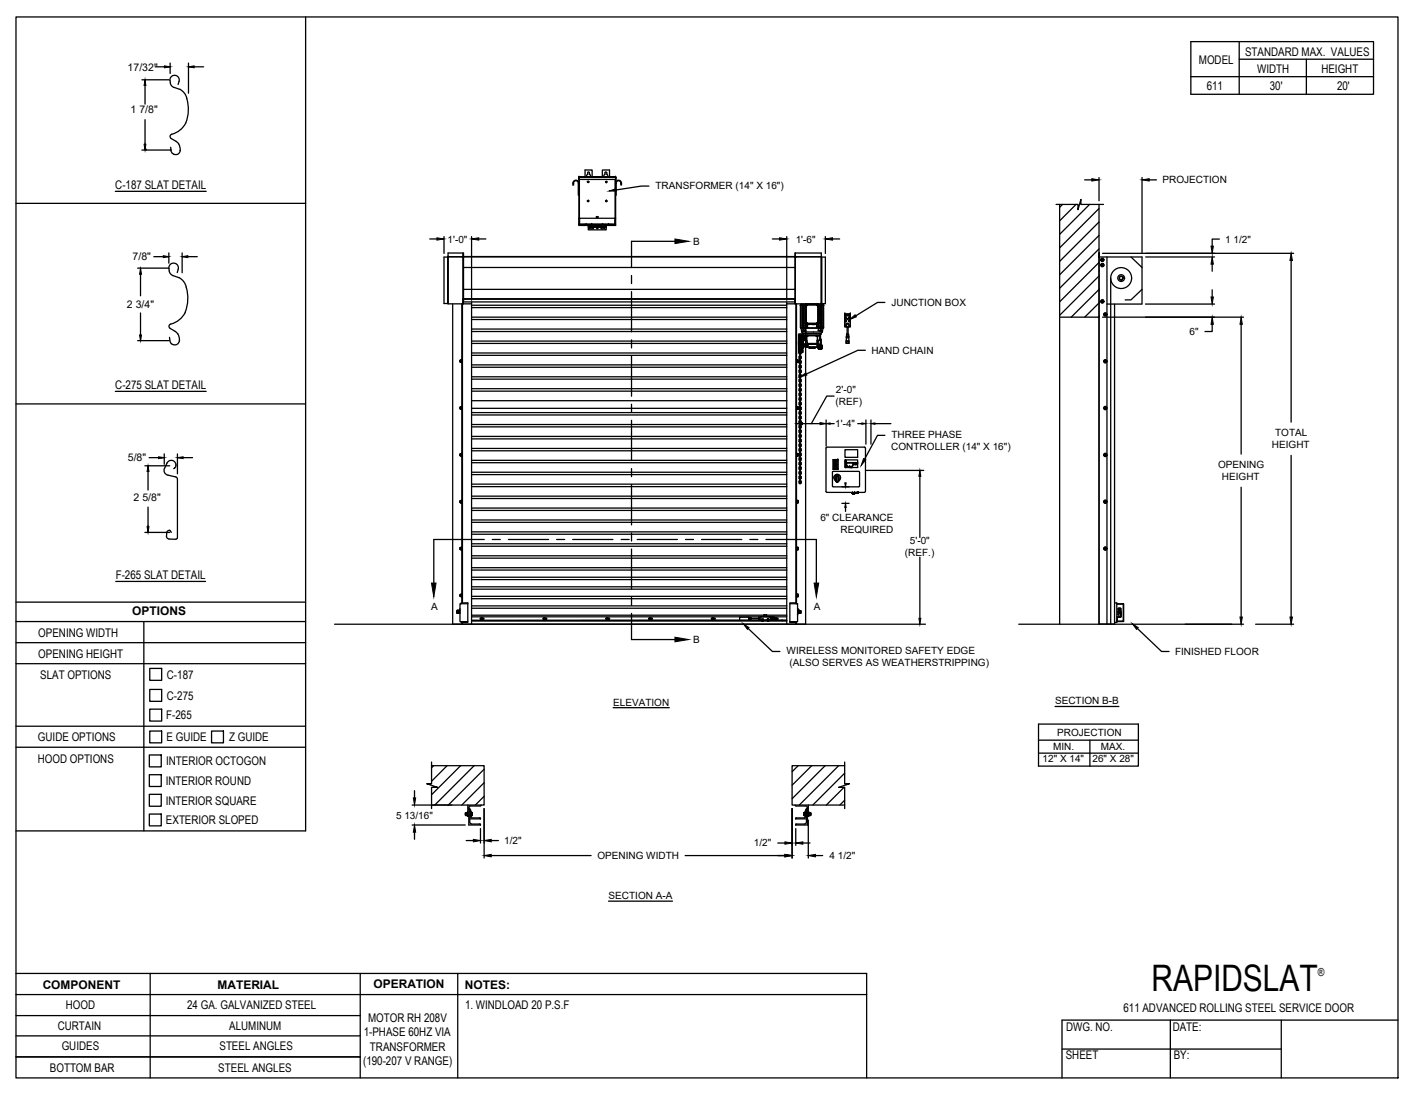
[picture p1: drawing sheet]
<svg xmlns="http://www.w3.org/2000/svg" width="279mm" height="216mm" viewBox="0 0 279 216" stroke-linecap="round" stroke-linejoin="round" font-family="sans-serif">
<!-- layer: MOTOR RH -->
<g fill="none" stroke="#000" stroke-width=".25">
<path d="M113.1 36.2v.3h.1v-.3M113.1 36.2h.1M113.1 36.1a.58 .58 0 0 1 .5-.5 .58 .58 0 0 1 .6 .5M113.2 36.1a.48 .48 0 0 1 .4-.4 .48 .48 0 0 1 .5 .4M114.2 35v.4zM114.2 36.2h-.1v2.3h.1M114.2 35h.1M114.2 35.4v9.1h7.3v-9.1M114.3 34.9l-.1 .1M114.3 35.4v9.1M115.4 34.9v-1.4h1.4v1.4M115.9 35.9h.3l-.2 .1z"/>
<path d="M115.9 39.6l.2-.1 .1 .2-.2 .1zM116 34.1l.1-.2 .2 .2M116 34.1l-.3 .8M116 35.9v-.1l.1 .1M116.3 34.1l.2 .8M118.9 34.9v-1.4h1.4v1.4M119.4 34.1l.1-.2 .2 .2M119.4 34.1l-.3 .8M119.5 39.6l.2-.1 .1 .2-.2 .1zM119.5 35.9l.2-.1 .1 .1-.2 .1zM119.7 34.1l.2 .8M121.4 35.4l-.1 8.8"/>
<path d="M121.4 34.9l.1 .1M121.4 34.9h-7.1l-.1 .1h7.3v.4h-7.3v-.4M121.5 35h.1M121.5 36.1a.58 .58 0 0 1 .5-.5 .58 .58 0 0 1 .6 .5M121.5 36.2h.1v2.3h-.1M121.5 35v.4zM121.6 36.1a.48 .48 0 0 1 .4-.4 .48 .48 0 0 1 .5 .4M122.5 36.2v.3h.1v-.3M122.5 36.2h.1M213.3 39.4h.1M88.3 50.7v9.2M88.4 59.9v.1"/>
<path d="M88.4 59.9l4.6 .1M88.4 50.7h.1M88.4 59.9v-10h2.9v10.1M88.4 50.7h-.8v9.2h.8M88.4 50.7h2.7M89.3 60v63.2M91.1 60v59M91.2 50.7h.1M91.2 60v59M91.3 59.1v.7M91.3 58.9h65.6M91.4 59.4h.1"/>
<path d="M91.4 59.2h.1M91.4 59.6h.1M91.4 58.9v1.1M91.5 49.9v.8h-.4M91.5 50.7h-3.1M91.5 50.7h65.4v8.9h-65.4zM91.5 59.1h65.4M91.5 50.6h65.4M91.5 52.8h65.4M91.5 57.1h65.4M93 59.6v63.6M114.2 43.1h7.3"/>
<path d="M114.2 44.3h.1M114.3 43.2h.1M114.4 44.4h.1M114.8 44.4h6.1M115.4 44.3v.1M115.7 44.3h.1M116.1 44.8h3.5h-3.5M116.1 44.5v.9h3.5v-.9M116.2 44.3v.1M116.4 44.9l-.1 .2h.7M116.4 44.9h.6M116.8 44.3h.1"/>
<path d="M117 44.9l.1 .1-.1 .1M117.1 44.3v.1M117.7 42.7l-.1 .1 .2 .1h.2l-.1-.2M117.8 42.8h.1M118.6 44.3v.1M118.7 44.9l-.1 .2h.7l.1-.1-.2-.1M118.7 44.9h.6M118.9 44.3h.1M119.5 44.3v.1M120.1 44.3h.1M120.3 44.3v.1M121 44.3v.2"/>
<path d="M121.3 44.4h.1M121.3 44.4h-6.9h6.9M121.3 44.2l.2 .1M121.3 44.2h-7l.1 .1M121.3 44.3l-7-.1v-1.1v1.4M121.4 44.3h.1M121.4 44.3v.2M121.4 44.3h-.1M121.4 43.2h.1M121.4 43.1v1.4M155.2 60h1.7M155.2 59.6v63.6"/>
<path d="M156.8 59.7h.1M156.9 49.9v.8h.3M156.9 50.7h5.2M156.9 59.2h.1M156.9 59.3h.1M156.9 59.5h.1M156.9 59.8h.1M156.9 50.7v9.3h5.2M156.9 50.7v-.8h5.2l-.1 10.1M156.9 59.1l-.1 .9M157 50.7h.1M157 60v59"/>
<path d="M157.2 60v59.1M157.2 50.7h4.9M158.1 60v.2M158.4 60v.2h.2M158.6 60v.2h.3M159 60v63.2M159 60h.1M159.1 60l-.2 .2M159.1 60h2.3M159.1 60h.1M160.2 60h.1M160.8 60h.1"/>
<path d="M161.4 60l.2 .2-.1 3.6M161.5 60h.1M161.9 60v.2M162.1 60h.1M162.1 60v.2h-.6M162.1 59.9h.1M162.1 50.7h.8v9.2h-.8zM162.1 50.7v9.2M162.3 59.9l.1 .3M208.4 40.3h4.3v1.1l.6-2v.9h4.4M209.1 40.3v82.9M209.7 40.3l-.6 .6"/>
<path d="M212.3 40.3l-3.2 3.3M215 40.3l-5.9 5.9M216.8 50.7l.1 .1M216.8 50h.1M216.9 40.3v82.9M216.9 53.5h.1M216.9 50.8h.1M216.9 41.1l-7.8 7.8M216.9 43.8l-7.8 7.8M216.9 46.5l-7.8 7.7M216.9 49.1l-7.8 7.8M216.9 51.8l-7.8 7.8"/>
<path d="M216.9 54.5l-7.8 7.7M216.9 57.1l-5.5 5.5M216.9 59.8l-2.9 2.8M216.9 50h.1M216.9 50.7h.1M216.9 50v.7v-.7M217.4 59.3l.3 .1-.1 .3-.3-.1zM217.4 51.1l.3 .1-.1 .3-.3-.1zM217.4 52.1l.3 .1-.1 .3-.3-.1zM217.5 52.1l.2 .1zM217.5 52.5l.2-.1zM217.5 52.1l-.2 .1v.2l.2 .1"/>
<path d="M217.5 51.1l.2 .1zM217.5 51.5l.2-.1zM217.5 51.1l-.2 .1v.2l.2 .1M217.5 59.3l.2 .1zM217.5 59.7l.2-.1zM217.5 59.3l-.2 .1v.2l.2 .1M217.6 59.3h.1M217.6 51.1h.1M217.6 52.1h.1M217.7 52.2h.1M217.7 52.2v.2v-.1M217.7 52.4h.1"/>
<path d="M217.7 51.2h.1M217.7 51.2v.2v-.1M217.7 51.4h.1M217.7 59.4h.1M217.7 59.4v.2v-.1M217.7 59.6h.1M218.4 50.7v72.4M219.2 54.9v68.3M221.2 55.2l.2-.1v.2l-.2 .1zM221.6 54.8a.35 .35 0 0 0-.7-.1 .35 .35 0 0 0 .3 .5M221.6 54.9l-.2 .3a.37 .37 0 0 0 .1-.6 .37 .37 0 0 0-.6 .1 .37 .37 0 0 0 .3 .5M221.6 54.8h.1"/>
<path d="M221.6 54.8v.1M221.6 54.9h.1M223.2 50.7l2.1 2.1M225.3 57.1l-2.1 2.1h-1.2M90.8 71.4h.1M90.8 71.1v.3M90.9 71v.5M91 71.4l-.1 .1M91 71.1h-.1v.3M91 71l.1 .1M91.1 71.4h.1M91.1 71.1v.3l-.2 .1"/>
<path d="M91.1 71.1l-.2-.1v.1M91.1 71.5h-.1M91.1 71v.6M93 62.6h62.2M93 79.1h62.2M93 76.7h62.2M93 77.2h62.2M93 74.4h62.2M93 74.8h62.2M93 72h62.2M93 72.5h62.2M93 69.7h62.2"/>
<path d="M93 70.1h62.2M93 67.3h62.2M93 67.8h62.2M93 64.9h62.2M93 65.4h62.2M93 63.1h62.2M93 60.2h62.2M93 60.7h62.2M157.2 71h.1M157.2 71.5h.1M157.2 69.7h.1M157.2 71v.5"/>
<path d="M157.2 71.4h.2v.1h-.2zM157.2 71.1v.3M157.4 71h.1M157.5 71.1l-.1 .3M157.5 71.1h-.3h.2M157.5 71.4h.1M157.5 71.1h.1M157.5 71l-.1 .5M157.5 71.1v.3M157.6 67.5v2M157.6 67.3v.3M157.6 68v-.2v.4"/>
<path d="M157.6 66v3.5M157.6 69.5h.1M157.6 66l.1 3.4M157.6 66v1.8M157.7 69.4l-.1 .1M157.7 66.1l.1 .4M157.7 69.4h.1M157.7 66.1h.1M157.7 69.5l.1 .4M157.7 71.3l.1 .5M157.7 78.6l.1 .5M157.7 67.9l.1 .2"/>
<path d="M157.7 67l.1 .2M157.7 72.5l.1 .2M157.7 73.4l.1 .2M157.7 79.8l.2 .2 .2-.2M157.8 69.3h.1M157.8 71.3v.4M157.8 78.6v.4M157.8 69.6h.2M157.8 67.9v.1M157.8 67l.1 .6v-.6M157.8 72.5v.1M157.8 73.4v.1"/>
<path d="M157.8 79.8l.1 .7v-.7M157.8 69.1h.1M157.8 69.1v.2M157.8 70.3v.4M157.8 69.4l.1 1v-.6M157.8 68.5v.4M157.8 67.5v.4M157.8 66.6v.4M157.8 71.2v.1M157.8 72.1v.4M157.8 73.1v.3M157.8 74.9v.4"/>
<path d="M157.8 75.8v.4M157.8 76.7v.4M157.8 77.6v.4M157.8 78.5v.1M157.8 79.4v.4M157.8 68.4l-.1 .2 .1 .5M157.8 70.2l-.1 .2 .1 .5M157.8 69.3l-.1 .2M157.8 67.4l-.1 .5M157.8 66.5l-.1 .5M157.8 71.1l-.1 .2M157.8 72l-.1 .5"/>
<path d="M157.8 72.9l-.1 .5M157.8 73.9l-.1 .2 .1 .4M157.8 74.8l-.1 .2 .1 .4M157.8 75.7l-.1 .2 .1 .4M157.8 76.6l-.1 .2 .1 .5M157.8 77.5l-.1 .2 .1 .5M157.8 78.4l-.1 .2M157.8 79.3l-.1 .5M157.8 66.5h.1M157.8 66.4l.1 .3v-.3M157.8 71.6l.1 .6v-.6M157.8 74l.1-.6v.6"/>
<path d="M157.8 78.9l.1 .6v-.6M157.8 69.8h.1M157.8 67h.1M157.8 66.4h.1M157.8 71.6h.1M157.8 78.9h.1M157.8 79.8h.1M157.8 68.8l.1 .7zM157.8 70.6l.1 .7zM157.8 72.5l.1 .7zM157.8 74.3l.1 .7zM157.8 75.2l.1 .7z"/>
<path d="M157.8 76.1l.1 .7zM157.8 77l.1 .7zM157.8 78l.1 .6zM157.9 68.8h.1M157.9 66.7v.3M157.9 67.6v.3M157.9 60.3h.1M157.9 60.3h.2M157.9 69h.1M157.9 68.5h-.1l.1-.6v.9M157.9 74h-.1v.4M157.9 70.2l.2 .2"/>
<path d="M157.9 69.3l.2 .2M157.9 68.4l.2 .1M157.9 67.4l.2 .2M157.9 71.1l.2 .2M157.9 72l.2 .2M157.9 72.9l.2 .2M157.9 73.9l.2 .2M157.9 74.8l.2 .2M157.9 75.7l.2 .2M157.9 76.6l.2 .2M157.9 77.5l.2 .2M157.9 78.4l.2 .2"/>
<path d="M157.9 79.3l.2 .2M157.9 70.3v.4M157.9 69.4v.4M157.9 68.5v.4M157.9 67.5l.1 .4M157.9 66.6l.1 .4M157.9 71.2l.1 .1M157.9 72.1l.1 .4M157.9 73.1l.1 .3M157.9 74v.4M157.9 74.9v.4M157.9 75.8v.4"/>
<path d="M157.9 76.7v.4M157.9 77.6v.4M157.9 78.5l.1 .1M157.9 79.4l.1 .4M157.9 69v.1M157.9 69.1h.1M157.9 69.1l.1 .2M158 71.3l-.1 .4M158 78.6l-.1 .4M158 67.9l-.1 .1M158 67h-.1M158 72.5l-.1 .1"/>
<path d="M158 73.4l-.1 .1M158 79.8l-.1 .1M158 69.3h.1M158.1 64.8l.1 .7M158.1 60.2h.3M158.1 69.4h.1M158.1 60.2v4.6M158.1 70.7l-.2 .2M158.1 69.7l-.2 .2M158.1 68.8l-.2 .2M158.1 67.9l-.2 .2M158.1 67l-.2 .2"/>
<path d="M158.1 71.6l-.2 .2M158.1 72.5l-.2 .2M158.1 73.4l-.2 .2M158.1 74.3l-.2 .2M158.1 75.2l-.2 .2M158.1 76.1l-.2 .2M158.1 77.1l-.2 .2M158.1 78l-.2 .2M158.1 78.9l-.2 .2M158.1 60.3h-.2h.2M158.1 66.1l-.2 .4 .2 .2M158.1 66.1h.1"/>
<path d="M158.1 69.6h.2M158.1 66.7v.3M158.1 67.6v.3M158.1 68.1h.1M158.1 68.3h.1M158.1 68.6v.2M158.1 69.2h.1M158.1 69.5v.2M158.1 70.4v.3M158.1 71.3v.3M158.1 72.2v.3M158.1 73.2v.2"/>
<path d="M158.1 74.1v.2M158.1 75v.2M158.1 75.9v.3M158.1 76.8v.3M158.1 77.7v.3M158.1 78.6v.3M158.1 79.5v.3M158.1 60.3h.1M158.1 66.1v3.3M158.2 67.8h.1M158.2 66.2v1.6M158.2 67.8v1.5"/>
<path d="M158.2 68h.1M158.2 66.1v3.2M158.2 67.6h.1M158.2 65.5h4.1M158.2 66.1v.2M158.2 66.2v.1M158.2 69.4h.1M158.2 66.1l.1 .2M158.2 69.3h.1M158.2 66.2h.1M158.2 65.5l.3 .3M158.2 69.3l-.1 .1"/>
<path d="M158.2 66.3l-.1-.2v3.3M158.2 66.3h.1M158.2 66.3v3M158.2 66.2v3M158.2 67.2v-.1v.2M158.2 68.5v.3v-.2M158.2 66.9v-.3v.3M158.2 66.6h.1M158.2 68.9h.1M158.2 68.1h.1M158.2 67.9v.1M158.2 68.6v.3"/>
<path d="M158.2 69.2h.1M158.2 66.3l.1 1.1M158.2 69.2v.2M158.2 69.2l.1 .2h-.1M158.3 66.3h.1v2.9h-.1zM158.3 68.1l-.1 1.1M158.3 67.8h.1M158.3 67.8l-.1 1.4M158.3 66.3v1.5M158.3 65.9l.1 .4M158.3 65.9l-.7 .1M158.3 65.9l.1 .3"/>
<path d="M158.3 60.3v4.4M158.4 64.8h.5h-.3v.5h-.2zM158.4 64.8h.1M158.4 69.2l-.1 .4M158.4 69.3l-.1 .3M158.4 66.7h.1M158.4 68.7h.1M158.5 68.4h.1M158.5 67.1v1.3M158.5 67.1h.1M158.5 67v1.5M158.5 65.8h3.5"/>
<path d="M158.5 65.8v.1h3.5v-.1M158.5 68.5h.7M158.5 66.7v.4M158.5 68.4v.3M158.5 65.3v.1l.2-.1M158.5 65.3h.1M158.5 68.3h.1M158.5 67.2h.1M158.5 65.3h.2M158.5 67.1l.1 .9M158.5 67.1l.7 .1M158.5 68.2v.3"/>
<path d="M158.5 60.2v4.6h-.4M158.5 60.3h-.6v4.4h.6M158.5 68.2l.8 .1M158.5 68.2h.1M158.6 68v.2M158.6 68h.7M158.6 68.1h.1M158.6 65.9v1M158.6 68.2h.1M158.6 65.3v.1M158.6 68.1v.1M158.6 66.3h.5"/>
<path d="M158.6 60.3v4.4M158.6 68v.1M158.6 68l.1 .3M158.7 68.2h.1M158.7 68.1v.1M158.7 68v.1M158.7 68.2v.1M158.7 68.3h.6M158.7 68v.2M158.7 67.9l.6 .1M158.7 64.7h3.1M158.7 60.2v.1"/>
<path d="M158.7 66.2v.9h-.2M158.7 65.3h.1M158.8 65.3h.1M158.9 63.8l.2 .2v.7h.1v-.7M158.9 60.3h.1M158.9 60.3h-.3v4.4l.3-.1M158.9 60.2h.1M158.9 60.3v4.4l.2-.1M158.9 63.8h.1M158.9 64.8l.1 .5h-.5M158.9 60.2v3.6M159 63.6l.1 .1z"/>
<path d="M159 60.1h2.5v3.8h-2.5zM159 60.4v3.2M159.1 60.3l-.1 3.3 .3 .2M159.1 66.3h.1M159.1 60.3l-.1 .1h.1M159.1 63.7l.2 .2-.1-.1M159.1 63.9l2.3 .1M159.1 60.3v.1M159.1 66.2v.1M159.1 64.6h.1M159.1 66.3h.3M159.2 66.3h.1"/>
<path d="M159.2 66.3v.9h-.5M159.2 66.3v.9M159.2 67.2l.1 .6M159.2 60.2l-.1 .1M159.2 60.1l.1 .1zM159.2 68.5h.1M159.2 68.5h2M159.3 68h.1M159.3 64.6h.1M159.3 68l.1 .2-.1 .1M159.3 68.5h.1M159.3 67.8v.1"/>
<path d="M159.3 67.9h.1M159.3 68.3l-.1 .2M159.3 60.2h1.9l.2 .2v3.2l-.2 .2h-1.9l-.2-.2v-3.2zM159.3 67.8h.1M159.3 68.3h.1M159.3 63.9h1.9M159.3 60.1h1.9M159.3 66.3h.1M159.3 67.9v-.1h1.9v.1h-1.9M159.3 67.9l.2 .3-.3 .3M159.3 67.9v.1M159.3 64v.7h1.8v-.7"/>
<path d="M159.4 66.3h-.1M159.4 64h.6M159.4 66.3h1.6M159.4 66.2v.1M159.6 68.5l.1 .1M159.7 68.7v-.2h1.1v.2M159.7 68.7h1.1M159.7 68.7h.1M160.1 64h.8M160.1 64h.1M160.8 68.7h.1M160.8 68.5v.1"/>
<path d="M160.9 64h-.8M161 66.3h.1M161 66.2v.1M161 66.3h.4M161.1 66.3h.2M161.1 66.3h.1M161.1 64.6h.1M161.2 60.1v.1M161.2 60.1h-1.9l-.2 .2M161.2 60.1l.1 .1M161.2 63.8v.1l.1-.1M161.2 60.2h.1"/>
<path d="M161.2 63.8h.1M161.2 60.2l.2 .1M161.2 64v.7h.1v-.7M161.2 68.4v.1h-2M161.2 67.2l.2 .1v1h.3M161.2 67.3h.1M161.2 68.4h.1M161.3 66.3h.1M161.3 68.6h.1M161.3 66.3v1.5M161.3 67.9l-.1 .5M161.3 67.8h.1"/>
<path d="M161.3 67.3h.1M161.3 67.8v.6M161.3 68.4h.1M161.3 68.4v.2M161.3 60.2l.1 .1M161.3 67.3v1.3M161.3 68.6h.4M161.3 66.3v.9l.5-.1 .1-.1M161.3 67.3v1.1M161.3 64.6h.1M161.4 64.6l1.1 .1v-4.4h-.4v4.4M161.4 68.3l-.1 .1"/>
<path d="M161.4 60.3v3.3l-.2 .2M161.4 68.2h.3M161.4 66.3h-.1M161.4 67.3h.1M161.4 68.6l.1 .1M161.4 67.3v.6h.5M161.4 68.3v.1M161.4 60.3l.1 .1M161.4 63.6h.1l-.1 .1zM161.4 63.7l-.1 .1M161.4 63.9v.1M161.4 66.2v.1"/>
<path d="M161.4 67.9v.1M161.4 68.2v.1M161.4 68.4h.1M161.4 66.3h.5M161.4 68.4h-.1M161.4 68.8h.1M161.5 68.7l.1-.1v.2zM161.5 68.6l.1 .2M161.5 68.7h.1M161.5 60.4v3.2M161.5 64.8h.6v.5h-.7zM161.5 68.8h.6"/>
<path d="M161.5 63.9v.8M161.6 63.8l-.2 .2M161.6 61.4v.9M161.6 61.4h.1M161.6 62.2h.1M161.6 62.4v.5M161.6 60.5v.7M161.6 60.5h.1M161.6 61.2h.1M161.6 63.1v.5zM161.6 68.8h.1M161.6 61.4v.8"/>
<path d="M161.6 60.3v.2M161.6 68.6h.1M161.6 64.6h.1M161.6 60.3h.1M161.6 68.6h.3M161.6 61.2v.2M161.6 62.2v.2M161.6 62.8v.4M161.6 63.5v1.2M161.7 68.8h.1M161.7 68v.4zM161.7 68.4v.3z"/>
<path d="M161.7 65.3h.1M161.7 68.8h.1h-.1M161.7 68.8h.1zM161.7 65.3l.2 .1zM161.7 68h.1M161.7 66.2l.1 .9M161.8 68.6l-.1 .1M161.8 68.6h.1M161.8 68.8h.1M161.8 68v.6M161.8 68v.2M161.8 68.3l.1 .2"/>
<path d="M161.8 68.2l-.1 .2M161.8 68.3v.3M161.8 60.2v.1M161.8 68.5v.1M161.8 68.2h.1M161.8 68.5h.1M161.8 60.3l.1 4.4v-4.4h-.3M161.8 64.8v.5M161.8 68.8h-.2M161.9 68.5l-.1 .1M161.9 67h.1M161.9 68.5h.1"/>
<path d="M161.9 68.6h.1M161.9 68.6v-.4v.5M161.9 68.2l.1-.2v.3M161.9 67v1M161.9 67l-.1-.8h-3.2l-.1 .9M161.9 68h-.5v.2M161.9 68.6v.1M161.9 67h.1v1.3M161.9 66.1h.1M161.9 66.1v-.2v1M161.9 66h.1M161.9 65.3v.1"/>
<path d="M161.9 68.8h.1M161.9 68.8h.1h-.1M161.9 68.8h.1zM161.9 66.9v.1M161.9 60.2v4.6h.5M161.9 66v.1M161.9 60.3h.6M161.9 65.3h.1M162 68.8h.1M162 67v1M162 68.3v.4M162 65.3h.1"/>
<path d="M162 68.3v.1M162 68.6l-.1 .1M162 68.2l.2 .1zM162 68.1h.1M162 68.6v.2l.2-.1-.2-.1M162 68.4l.2 .1zM162 68.4h.2v.3M162 68.4h.1M162 68.8h-.1M162 68.3v.3M162 68.5v.1M162 68.2h.1"/>
<path d="M162 68.6h.1M162.1 68.4h.1M162.1 60.2h.3M162.1 68.3h.1M162.1 68.3v.1M162.1 68.2h.1M162.1 68.2v.1M162.1 68.3l-.1 .1M162.1 68.4h-.2M162.1 60.3v4.4M162.1 68.1v.1M162.2 68.2h.1"/>
<path d="M162.2 68.7l-.6 .1M162.2 68.7h.1M162.2 68.4h.1M162.2 68.4l.1 .2-.1 .1M162.2 68.8h-.1M162.3 65.5l-.3 .3M162.4 60.2v4.6l-.1 .7M162.4 60.3h.1M162.5 60.3h.1M166.7 64.4l.3 .1M166.7 62v2.5M166.7 64.3h.1"/>
<path d="M166.7 62h.1M166.7 64.3h.3M166.7 62v2.3M166.7 62h1.1M166.8 64.3v.2M166.8 64.4h.1M166.9 63.4h.1M166.9 63.3h.1M166.9 62.8h.1M166.9 62.2h.1M166.9 62.3h.1M166.9 64.3v.2"/>
<path d="M167 67.4h.5M167 67.4h.1M167 64.3v.2h.5v-.2M167 64h.5M167 67.7h.1M167 64v.3M167 67.4v.3M167 67.7h.5M167 67.3h.5M167 67.3h.1M167 66.4h.5M167 66.7h.5"/>
<path d="M167 66.7h.1M167 67.3v.1M167 66.7v.6M167 66.4v.2M167 66.1h.4l.1 .3M167 66.1h.1M167 66.1v.3M167.1 66.1h.1M167.1 66.1h.3M167.1 64.5h.1M167.1 63.8l-.1 .2M167.2 64.5v1.6"/>
<path d="M167.2 63.8h.1M167.3 63.8l.2 .2M167.3 64.5v1.6M167.4 64.5h-.3M167.4 66.1h.1M167.5 66.4v.2M167.5 67.7h.1M167.5 67.3v.4h-.5M167.5 64v.3h.3M167.5 66.7v.6M167.5 62.3h.1M167.5 62.2l.1 .1z"/>
<path d="M167.6 63.4h.1M167.6 63.3h.1M167.6 62.8h.1M167.6 62.2h.1M167.6 62.3h.1M167.6 64.3v.2M167.6 64.4h.1M167.7 64.3v.2M167.8 62h.1M167.8 64.3h.1M167.8 64.4l-.1 .1M167.8 62v2.5h-.3"/>
<path d="M209.1 62.6h7.8M216.9 62.4l-.2 .2M218.1 71.1l.2 .1zM218.1 71.5l.2-.1zM218.1 71.1l-.2 .1v.2l.2 .1M218.3 71.2v.2v-.1M218.4 60h6.9M219.9 60v63.1h-3v-72.4h8.4v9.3M90.8 89.9h.1M90.8 99.1h.1M90.8 80.6h.1M90.8 89.6v.3"/>
<path d="M90.8 98.9v.2M90.8 80.4v.2M90.9 98.9l.1-.1 .1 .4M90.9 80.4l.1-.1 .1 .4M90.9 80.3v.4M90.9 89.5v.5M90.9 98.8v.4M91 99.1l-.1 .1M91 98.9h-.1v.2M91 89.9l-.1 .1M91 89.6h-.1v.3M91 80.6l-.1 .1"/>
<path d="M91 80.4h-.1v.2M91 98.8h.1M91 89.5l.1 .1M91 80.3h.1M91.1 99.1h.1M91.1 99.2h-.2M91.1 89.9h.1M91.1 89.6l-.1 .4h-.1M91.1 89.6l-.2-.1v.1M91.1 80.6h.1M91.1 80.7h-.2M91.1 99.2h-.1"/>
<path d="M91.1 90h-.1M91.1 80.7h-.1M91.1 98.7v.6M91.1 80.2v.6M91.1 89.5v.6M93 97.9h62.2M93 98.4h62.2M93 95.5h62.2M93 96h62.2M93 93.2h62.2M93 93.7h62.2M93 90.8h62.2"/>
<path d="M93 91.3h62.2M93 88.5h62.2M93 89h62.2M93 86.1h62.2M93 86.6h62.2M93 83.8h62.2M93 84.2h62.2M93 81.4h62.2M93 81.9h62.2M93 80.6h62.2M157.2 98.7h.1M157.2 80.2h.1"/>
<path d="M157.2 89.5h.1M157.2 90h.1M157.2 98.7v.6M157.2 80.2v.6M157.2 99.2v.1M157.2 80.7v.1M157.2 89.5v.5M157.2 98.9h.2v.2h-.2zM157.2 98.9v-.2h.2v.2M157.2 99.1v.2M157.2 80.6h.2v.2h-.2zM157.2 80.2h.2v.2h-.2z"/>
<path d="M157.2 80.4v.2M157.2 89.6v.3M157.2 98.7v.1M157.2 80.2v.1M157.4 99.1v.2h-.2M157.4 80.4v.2M157.4 89.6h-.2v-.1h.2l.1 .5M157.4 89.9h-.2v.1M157.4 98.7l.1 .5M157.4 80.2l.1 .5M157.4 89.5l.1 .5M157.5 90h-.3"/>
<path d="M157.5 89.9h.1M157.5 89.6h.1M157.5 99.1h.1M157.5 98.9h.1M157.5 80.6h.1M157.5 80.4h.1M157.5 99.2l-.1 .1M157.5 80.7l-.1 .1M157.5 90h-.1M157.5 89.6v.3M157.5 98.9v.2M157.5 80.4v.2"/>
<path d="M157.7 87.7l.1 .5M157.7 80.7l.1 .2M157.7 87.1l.1 .2M157.7 88.9l.1 .2M157.7 90.7l.1 .2M157.7 91.6l.1 .2M157.8 87.7l.1 .9v-.6M157.8 80.7v.1M157.8 87.1v.1M157.8 88.9v.1M157.8 90.7v.1M157.8 91.6v.1"/>
<path d="M157.8 80.4v.3M157.8 82.2v.4M157.8 83.1v.4M157.8 84v.4M157.8 84.9v.4M157.8 85.8l.1 1v-.6M157.8 86.7v.4M157.8 87.6v.1M157.8 88.6v.3M157.8 90.4v.3M157.8 91.3v.3M157.8 92.2v.4"/>
<path d="M157.8 93.1v.4M157.8 94v.4M157.8 94.9l.1 .5v-.5M157.8 80.3l-.1 .4M157.8 81.2l-.1 .2 .1 .4M157.8 82.1l-.1 .2 .1 .4M157.8 83l-.1 .2 .1 .4M157.8 83.9l-.1 .2 .1 .4M157.8 84.8l-.1 .2 .1 .4M157.8 85.7l-.1 .2v.4h.3l.1-.1M157.8 86.6l-.1 .5M157.8 87.5l-.1 .2"/>
<path d="M157.8 88.4l-.1 .5M157.8 89.4l-.1 .2 .1 .4M157.8 90.3l-.1 .4M157.8 91.2l-.1 .4M157.8 92.1l-.1 .2v.4h.3l.1-.2M157.8 93l-.1 .2 .1 .5M157.8 93.9l-.1 .2 .1 .5M157.8 94.8l-.1 .2v.4h.3l.1-.1M157.8 81.3l.1-.6v.6M157.8 89.5l.1-.6v.6M157.8 90.7v.6M157.8 92.6v.6"/>
<path d="M157.8 86.2h.1M157.8 88h.1M157.8 91.3h.1M157.8 90.7h.1M157.8 92.6h.1v.5h-.1M157.8 81.6l.1 .7zM157.8 82.5l.1 .7zM157.8 83.4l.1 .7zM157.8 84.3l.1 .7zM157.8 85.2l.1 .7zM157.8 87.1l.1 .6zM157.8 89.8l.1 .7z"/>
<path d="M157.8 91.6l.1 .7zM157.8 93.4l.1 .7zM157.8 94.4l.1 .6zM157.9 90.7v.6M157.9 81.3h-.1v.4M157.9 89.5h-.1v.4M157.9 80.3l.2 .1M157.9 81.2l.2 .2M157.9 82.1l.2 .2M157.9 83l.2 .2M157.9 83.9l.2 .2M157.9 84.8l.2 .2"/>
<path d="M157.9 85.7l.2 .2M157.9 86.6l.2 .2M157.9 87.5l.2 .2M157.9 88.4l.2 .2M157.9 89.4l.2 .1M157.9 90.3l.2 .2M157.9 91.2l.2 .1M157.9 92.1l.2 .2M157.9 93l.2 .2M157.9 93.9l.2 .2M157.9 94.8l.2 .2M157.9 80.4l.1 .3"/>
<path d="M157.9 81.3v.4M157.9 82.2v.4M157.9 83.1v.4M157.9 84v.4M157.9 84.9v.4M157.9 85.8v.4M157.9 86.7l.1 .4M157.9 87.6l.1 .1M157.9 88.6l.1 .3M157.9 89.5v.4M157.9 90.4l.1 .3M157.9 91.3l.1 .3"/>
<path d="M157.9 92.2v.4M157.9 93.1v.4M157.9 94v.4M158 87.7l-.1 .4M158 80.7l-.1 .1M158 87.1l-.1 .1M158 88.9l-.1 .1M158 90.7l-.1 .1M158 91.6l-.1 .1M158.1 80.7l-.2 .2M158.1 81.6l-.2 .2M158.1 82.5l-.2 .2"/>
<path d="M158.1 83.4l-.2 .2M158.1 84.3l-.2 .2M158.1 85.2l-.2 .2M158.1 87.1l-.2 .2M158.1 88l-.2 .2M158.1 88.9l-.2 .2M158.1 89.8l-.2 .2M158.1 90.7l-.2 .2M158.1 91.6l-.2 .2M158.1 93.5l-.2 .2M158.1 94.4l-.2 .2M158.1 80.5v.2"/>
<path d="M158.1 81.4v.2M158.1 82.3v.3M158.1 83.2v.2M158.1 84.1v.2M158.1 85v.3M158.1 85.9v.3M158.1 86.8v.3M158.1 87.7v.3M158.1 88.6v.3M158.1 89.6v.2M158.1 90.5v.2M158.1 91.4v.2"/>
<path d="M158.1 92.3v.2M158.1 93.2v.3M158.1 94.1v.3M158.1 95v.3M164.3 95.9v-2.7l.1-.2 5.1 .1 .1 2.8M164.3 95.9l.1 .2M164.4 90.7v1.9h.9v-1.9M164.4 90.7h.9M164.4 96.1h5.1M164.4 90.7v1.9M164.8 91h.1M164.8 91.7h.1"/>
<path d="M164.8 91.6v.1M164.8 92.3h.1M164.8 92.2v.1M164.8 91.1h.1M164.9 91.7h.1M164.9 91l-.1 .1M164.9 92.3h.1M164.9 94.8l.3 .4M164.9 94.8a.65 .65 0 0 1-.2-.9 .65 .65 0 0 1 1 0 .65 .65 0 0 1-.2 .9M164.9 94.4v.4M164.9 94.4h.1M164.9 94.8l.3 .3"/>
<path d="M164.9 91l.1 .1M164.9 91.1h.1M164.9 91h.1M164.9 91.6h.1M165 91.7h.1M165 92.2v.1M165 92.3h.1M165 91.1h.1M165 92.3h-.1M165 94l-.1 .4M165 93.8h.3M165 94h.3"/>
<path d="M165.1 94h.1M165.1 94h.3v1h-.3zM165.1 93.9v.1M165.1 94h.2M165.2 95.1v.1M165.3 90.7h.1M165.3 92.6h.1M165.3 94l.2 .4M165.4 94l.1 .4M165.4 94h-.1M165.4 93.9v.1M165.5 94.4v.4"/>
<path d="M165.5 94.4h.1M165.5 94.8l-.3 .3M165.5 94.8l-.3 .4M166.7 88.8h2.5v1.5h-2.5zM166.7 90.8h2.5v1.5h-2.5zM166.8 90.8v1.5M166.8 92h.2M166.8 90.8v1.5v-1.5M166.8 92h.1M166.9 91.3h2.3M166.9 90.8v.3M166.9 91.1v.9"/>
<path d="M166.9 92.1v.2M167 91.1h-.2M167 92h-.2M167 91.1h.1M167 92h.1M167 92l-.2 .1M167 91.4h1.3l-.1 .8h-1.1zM167.1 92.2h.1M167.2 92.2h.1M167.6 92.2h.1M167.7 92.2h.1M167.7 92.3h.1"/>
<path d="M167.7 92.3h.4M167.7 92.2h.4h-.4M167.8 92.3h.1M167.9 92.2h.1M167.9 92.3h.1M168 92.3h.1M168.1 92.2h.1M168.1 92.3h.1M168.2 97.4h.4h-.4M168.2 97.3h.4h-.4M168.2 97.3h.4M168.2 97.4h.4"/>
<path d="M168.2 97.4h.1M168.2 97.3v.1M168.2 97.3h.1M168.2 97.2v.3h.4v-.3M168.4 91.6l.1 .1zM168.6 97.4h.1M168.6 97.3h.1M169.1 91.6l.1 .1zM169.1 97.3h.3h-.2M169.1 97.3h.3M169.1 91.4h.1M169.2 97.3h.1"/>
<path d="M169.2 91.4h.1M169.2 97.2v.2h.2v-.2M169.2 91.4h-.2h.2M169.4 97.3h.1M169.6 95.9l-.1 .2M170.8 88.4l-.2-.2-7.6 .1v8.7l.2 .2h7.4l.2-.2M170.8 88.4v8.6M218.1 89.6l.2 .1zM218.1 90l.2-.1zM218.1 89.6l-.2 .1v.2l.2 .1M218.1 98.8l.2 .1zM218.1 99.3l.2-.2z"/>
<path d="M218.1 98.8l-.2 .1v.2l.2 .2M218.1 80.3l.2 .1zM218.1 80.8l.2-.1zM218.1 80.3l-.2 .1v.3l.2 .1M218.3 89.7v.2v-.1M218.3 98.9v.2v-.1M218.3 80.4v.3v-.2M90.8 117.6h.1M90.8 108.4h.1M90.8 117.4v.2M90.8 108.1v.3M90.9 117.4l.1-.1 .1 .4"/>
<path d="M90.9 117.3v.4M90.9 108v.5M91 119.1v-.1h1.3v3.8h-1.3v-.1M91 117.6l-.1 .1M91 117.4h-.1v.2M91 108.4l-.1 .1M91 108.1h-.1v.3M91 117.3h.1M91 108l.1 .1M91.1 117.6h.1M91.1 117.7h-.2M91.1 108.4h.1"/>
<path d="M91.1 108.1l-.1 .4h-.1M91.1 108.1l-.2-.1v.1M91.1 117.7h-.1M91.1 108.5h-.1M91.1 108v.6M91.1 117.2v.6M92.3 119.1h-1.5v3.6h1.5M93 119.6h62.2M93 117.7h62.2M93 118.2h62.2M93 115.8h62.2M93 116.3h62.2"/>
<path d="M93 113.9h62.2M93 114.4h62.2M93 112h62.2M93 112.5h62.2M93 109.7h62.2M93 110.2h62.2M93 107.3h62.2M93 107.8h62.2M93 105h62.2M93 105.4h62.2M93 102.6h62.2M93 103.1h62.2"/>
<path d="M93 100.3h62.2M93 100.7h62.2M155.9 119.1h1.5v3.6h-1.5M157.1 119.1v-.1h-1.2v3.8h1.2v-.1M157.2 108h.1M157.2 108.5h.1M157.2 117.2h.1M157.2 117.2v.6M157.2 117.7v.1M157.2 108v.5M157.2 117.6h.2v.2h-.2zM157.2 117.4v.2"/>
<path d="M157.2 108h.2v.1h-.2zM157.2 108.1v.3M157.2 117.2v.1M157.4 108.1l.1 .4M157.4 108.4h-.2v.1M157.4 117.2l.1 .1M157.4 108l.1 .5M157.5 117.3l-.1 .3M157.5 117.3h-.3l.2 .1M157.5 108.5h-.3M157.5 117.6h.1M157.5 117.4h.1"/>
<path d="M157.5 108.4h.1M157.5 108.1h.1M157.5 117.7l-.1 .1M157.5 108.5h-.1M157.5 117.3v.4M157.5 117.4v.2M157.5 108.1v.3M218.1 108l.2 .2zM218.1 108.5l.2-.1zM218.1 108l-.2 .2v.2l.2 .1M218.3 108.2v.2v-.1M219.9 119h.5v3.8h-.5"/>
<path d="M220.4 119.1h1.3v3.6h-1.3M220.4 119.2h1.2v3.4h-1.2M66 123.2h116.6M90.2 120.5v.5M90.2 121h.1M90.2 120.5h.1M90.2 120.8h.3M90.3 120.5h.1M90.3 120.5l-.1 .5M90.3 120.5h.2v.5h-.3M90.5 120.9h.1M90.5 120.6h.1"/>
<path d="M90.5 120.7v.2M90.5 120.6v.3M90.5 120.6v.2M90.5 120.8v.1M90.6 120.6h.1M90.6 120.8l-.1 .1M90.6 120.9h.1M90.6 120.6v.2M90.6 120.6h-.1M90.6 120.8h.1M90.7 121h.1M90.7 120.5v.1"/>
<path d="M90.7 120.4v.6h-.1v-.5l.1 .1M90.7 120.4h.1M90.8 120.2v.8M91.1 122.8v.4M91.2 122.8v.4M93 121.7h62.2M93 122.5h62.2M93 121.4h62.2M93 120h62.2M94.8 122.2h.1M94.9 122l-.2 .1 .1 .1M95 122h.1v.3l-.2-.2z"/>
<path d="M95.2 122l.3 .1-.3 .1M107.3 122l-.2 .1 .2 .1M107.4 122l.2 .1-.1 .2-.2-.2zM107.6 122l.3 .1-.3 .1M119.7 122l-.2 .1 .2 .1M119.8 122h.1v.3l-.2-.2zM120 122l.3 .1-.3 .1M128.1 122.2h.1M128.1 122l-.1 .1 .1 .1M128.2 122h.2v.3l-.3-.2zM128.5 122h.1M128.5 122.2h.1"/>
<path d="M128.6 122l.1 .1-.1 .1M140.5 122.2h.1M140.5 122l-.1 .1 .1 .1M140.6 122l.3 .1-.1 .2-.3-.2zM140.9 122l.2 .1-.2 .1M145.9 122.4v-.6h1.8v.6M147.7 121.9v.3M147.8 122.1h.1M147.8 122h.1M147.8 121.9v.3v-.3M147.8 122h.2M147.8 122.1h.2"/>
<path d="M147.8 122.2h.1M147.8 121.9h.1M147.8 121.9v.3M147.9 121.9v.3M147.9 121.9v.1M147.9 122h.1M147.9 122v.2M148 122.2h.1M148 122h.1M148 122.1h.1M148 122v.2v-.2M148 122h.2"/>
<path d="M148 122.1h.2M148 122v.2M148.1 122h.1M148.1 122v.2M148.1 122v.1M148.1 122h.2l-.1 .1M148.2 122.1l-.1 .1M148.2 122v.1M148.3 122h1.4M148.3 122.1h1.4M149.8 122.3h.1M149.8 122.2h.1"/>
<path d="M149.8 121.9v.3M149.8 121.8v.5M149.8 121.8h.3M149.8 122.3h.3M150 121.9l.3-.2a.33 .33 0 0 0-.4 .3 .33 .33 0 0 0 .4 .4 .33 .33 0 0 1-.3-.2 .33 .33 0 0 1 0-.3zM150.3 121.7h1.4M150.3 122.5h.1M150.3 122.2h.1M150.3 122.6h.3M150.3 122.2h.3M150.3 122.4h.3M150.5 122.2l.1 .1"/>
<path d="M150.5 122.5h.1M150.6 122.5h.1M150.6 122.3l-.3-.1h.2l-.1 .2M150.6 122.2h.1M150.6 122.5h-.3l.2 .1M150.6 122.3h.1M150.6 122.6h.1M150.8 121.3l-.1 .4M150.8 121.3h.4M151.2 121.3h.1M151.3 121.3v.4M151.4 122.5h.1"/>
<path d="M151.4 122.2h.1M151.4 122.6h.3M151.4 122.2h.3M151.4 122.3h.1M151.5 122.2l-.1 .1h.3M151.5 122.5h.2M151.7 122.5h.1M151.7 122.3l-.2 .1M151.7 122.2h.1M151.7 122.5h-.3l.1 .1M151.7 122.3l-.3 .1M151.7 122.3v.1"/>
<path d="M151.7 122.6h.1M151.7 121.7a.34 .34 0 0 1 .4 .3 .34 .34 0 0 1-.4 .4 .34 .34 0 0 0 .3-.4 .34 .34 0 0 0-.3-.3zM152 121.8h.3M152 122.3h.3M152.3 121.9h.1M152.3 122.2h.1M152.3 121.8v.5M152.3 122.3h-.1M152.3 121.8h.1M152.3 122.3h.1M152.3 121.8h.1v.5h-.1zM152.3 122h.1"/>
<path d="M152.4 122.2h.1M152.4 121.9h.1M152.4 121.9v.3M152.5 122v.2M152.5 121.9l-.1 .3M152.5 121.9h.1M152.5 121.9v.3M152.5 122.2h.1M152.5 121.9v.1M152.5 122h.3M152.8 121.9l-.3-.1v.5l.3-.1M152.8 121.9l-.1-.1 .1 .5"/>
<path d="M152.9 121.9v.3M152.9 122l-.1 .1 .1 .1M153 122l.3 .1-.1 .2h-.2zM153.3 122l.2 .1-.2 .1M154.3 122.3v.2M155.2 122.4h-62.2M157 122.8v.4M157.2 122.7v.5M157.4 120.2v.2M157.4 120.1v.1M157.4 121.4h.1M157.4 120.9v.5"/>
<path d="M157.4 120.4h.1M157.4 120.6v.1M157.4 120.2v.8M157.4 120.2v.5M157.5 120.5l-.1 .1M157.5 120.6h.1M157.5 121h.1M157.5 120.4l.1 .1M157.5 120.5h.1v.5h-.1zM157.5 120.8h.1M157.6 120.8v.1M157.6 120.6h.1"/>
<path d="M157.6 120.9h.1M157.7 120.9h.1M157.7 120.6v.3M157.7 120.6l-.1 .2M157.7 120.6v.2M157.7 120.6h.1M157.7 120.8v.1M157.8 120.5h.2l-.1 .5h-.1zM157.8 120.8h.2M158 120.5l.1 .4-.2 .1M201 123.2h42M220.4 122.5h.1"/>
<path d="M220.4 121.7h.7M220.5 121.9l-.1 .6M220.5 121.8v.1M220.6 120.1v.7l.1 .2M220.6 121.2v.1M220.6 120.2h.5M220.6 120.1h.5M220.7 120.1v.3h.4v-.3M220.7 120.4l-.1 .3M220.7 120.9v.5M220.7 120.9l-.1-.1v.6h.5v-.3h-.4M220.7 120.1h.4"/>
<path d="M220.7 120.2v.4M220.7 121h.3l.1-.2v1M220.7 120.5l-.1 .3M220.8 120.6l.2-.1 .1 .3M220.8 121h-.1M220.8 121h.2M220.8 120.5v-.3h.3v.5M220.9 120.9h.1M221 120.2v.3M221.1 120.4v.2M221.1 120.9v.2M221.1 121.7l-.5 .1"/>
<path d="M221.1 121.7h-.5M221.1 121.7h.1M221.1 120.4h.1M221.1 120.5v1.2M221.1 120.1v.6M221.2 120.8l-.2 .2M221.2 121.2h.1M221.2 121.3h.1M221.2 121.2v.1M84.7 154.7l-.2 .1M85.2 151.1h10.3v7.8h-10.3M85.2 150.4v4.3h-1l2.1 .7h-1.1v4.2"/>
<path d="M85.6 151.1l-.4 .4M88.2 151.1l-3 3.1M90.9 151.1l-5.7 5.7M92.3 158.9v2.2M92.5 159.6l.2 .2M92.5 159.6h.1M92.7 159.7l.2 .2M92.7 159.7h.1M92.7 159.7v2.6l.3 .3M92.8 159l-.3 .3v3.5h2.3M92.8 159.1h2M92.9 159.9v1.3"/>
<path d="M93.6 151.1l-7.8 7.8M94.9 158.9l-.1 .1M95.5 151.8l-7 7.1M95.5 154.5l-4.4 4.4M95.5 157.1l-1.7 1.8M156.9 158.9l.1 .1M157.1 159.1h1.9M157.5 151.1l-1.2 1.2M159 159l.3 .3M159.1 159.7l-.2 .2v1.3M159.1 159.7h.1M159.1 159.7v2.6"/>
<path d="M159.3 159.6l-.2 .2M159.3 159.6h.1M159.3 159.3v3.5h-2.3M159.5 158.9v2.2M160.2 151.1l-3.9 3.9M162.8 151.1l-6.5 6.5M165.5 151.1l-7.8 7.8M166.5 155.4l-3.5 3.5M166.7 151.1h-10.4v7.8h10.4M166.7 150.4v4.3h.9l-2.1 .7h1.2v4.2M166.7 152.6l-6.3 6.3M166.7 157.9l-1 1"/>
<path d="M167.2 154.7l-.2 .2M91.8 160.8h.1M91.8 160.5h.1M91.8 160.5v.3M91.9 160.4v.6h.3M91.9 160.4h.3M91.9 160.7v.2M91.9 160.4v.2M91.9 160.7h.3v.2M92.2 160.4v.2M92.3 160.2v.9M92.5 160.9l-.2 .2"/>
<path d="M92.5 161.1h.1M92.7 161.6h2.1M92.9 161.2l.2 .2M92.9 160.4h.3v.6h-.3M92.9 160.2l.1 .7M93 160.3v.2l-.1 .1M93 160.9h.1M93 160.9l-.1 .2M93 162.6h1.6l.2 .2M93.1 161.4h1.5l.2 .2M93.2 160.3v.3h-.2l-.1 .3M93.2 160.9h.1"/>
<path d="M93.2 160.6v.3h-.2M94.8 161.6h.1M94.8 162.8h.1M157 161.6h.1M157 162.8h.1M157 161.6h2.1M158.6 160.9l.3 .1M158.6 160.9h.1M158.6 160.6v.3h.2M158.6 160.3v.3h.2M158.8 162.6h-1.6l-.2 .2M158.8 160.3l.1 .3"/>
<path d="M158.8 160.6v.3h.1M158.9 161.2l-.2 .2h-1.5l-.2 .2M158.9 160.4h-.3v.5M158.9 160.2l-.1 .2 .1 .7M159.1 162.3l-.3 .3M159.3 160.9l.2 .2M159.3 161.1h.1M159.5 160.2v.9M159.6 160.6v-.2h.3v.6h-.3M159.6 160.7v.2M159.6 160.7h.3v.2M159.9 160.4v.2"/>
<path d="M159.9 160.8h.1M159.9 160.5h.1M160 160.5h.1M160 160.5v.3M160 160.8h.1"/>
<circle cx="117.8" cy="45" r=".14"/>
<circle cx="117.8" cy="42.8" r=".1"/>
<circle cx="217.5" cy="51.3" r=".33"/>
<circle cx="217.5" cy="59.5" r=".33"/>
<circle cx="217.5" cy="52.3" r=".33"/>
<circle cx="217.5" cy="51.3" r=".2"/>
<circle cx="217.5" cy="59.5" r=".2"/>
<circle cx="217.5" cy="52.3" r=".2"/>
<circle cx="217.5" cy="59.5" r=".12"/>
<circle cx="217.5" cy="52.3" r=".12"/>
<circle cx="217.5" cy="51.3" r=".12"/>
<circle cx="217.5" cy="52.3" r=".14"/>
<circle cx="217.5" cy="51.3" r=".14"/>
<circle cx="217.5" cy="59.5" r=".14"/>
<circle cx="221.2" cy="54.9" r="2.06"/>
<circle cx="221.2" cy="54.9" r=".67"/>
<circle cx="166.9" cy="62.8" r=".12"/>
<circle cx="166.9" cy="63.4" r=".12"/>
<circle cx="166.9" cy="62.2" r=".12"/>
<circle cx="166.9" cy="62.8" r=".07"/>
<circle cx="166.9" cy="62.2" r=".07"/>
<circle cx="166.9" cy="63.4" r=".07"/>
<circle cx="166.9" cy="63.4" r=".14"/>
<circle cx="166.9" cy="62.8" r=".14"/>
<circle cx="166.9" cy="62.2" r=".14"/>
<circle cx="167.2" cy="62.2" r=".07"/>
<circle cx="167.2" cy="62.9" r=".07"/>
<circle cx="167.2" cy="62.9" r=".05"/>
<circle cx="167.2" cy="62.2" r=".05"/>
<circle cx="167.6" cy="62.8" r=".12"/>
<circle cx="167.6" cy="62.2" r=".12"/>
<circle cx="167.6" cy="62.8" r=".07"/>
<circle cx="167.6" cy="62.2" r=".14"/>
<circle cx="167.6" cy="62.8" r=".14"/>
<circle cx="167.6" cy="63.4" r=".12"/>
<circle cx="167.6" cy="63.4" r=".07"/>
<circle cx="218.1" cy="62.1" r=".33"/>
<circle cx="218.1" cy="71.3" r=".33"/>
<circle cx="218.1" cy="62.1" r=".2"/>
<circle cx="218.1" cy="71.3" r=".2"/>
<circle cx="218.1" cy="62.1" r=".12"/>
<circle cx="218.1" cy="71.3" r=".12"/>
<circle cx="218.1" cy="62.1" r=".14"/>
<circle cx="218.1" cy="71.3" r=".14"/>
<circle cx="218.1" cy="62.1" r=".19"/>
<circle cx="164.9" cy="92.3" r=".29"/>
<circle cx="164.9" cy="91.7" r=".29"/>
<circle cx="164.9" cy="91" r=".29"/>
<circle cx="164.9" cy="91.7" r=".22"/>
<circle cx="164.9" cy="91" r=".22"/>
<circle cx="164.9" cy="92.3" r=".22"/>
<circle cx="166.9" cy="92" r=".07"/>
<circle cx="166.9" cy="91.1" r=".07"/>
<circle cx="168.5" cy="91.6" r=".1"/>
<circle cx="168.8" cy="91.6" r=".1"/>
<circle cx="168.8" cy="91.6" r=".09"/>
<circle cx="169.1" cy="91.6" r=".1"/>
<circle cx="218.1" cy="99" r=".33"/>
<circle cx="218.1" cy="89.8" r=".33"/>
<circle cx="218.1" cy="80.5" r=".33"/>
<circle cx="218.1" cy="99" r=".2"/>
<circle cx="218.1" cy="89.8" r=".2"/>
<circle cx="218.1" cy="80.5" r=".2"/>
<circle cx="218.1" cy="89.8" r=".12"/>
<circle cx="218.1" cy="99" r=".12"/>
<circle cx="218.1" cy="80.5" r=".12"/>
<circle cx="218.1" cy="80.5" r=".14"/>
<circle cx="218.1" cy="89.8" r=".14"/>
<circle cx="218.1" cy="99" r=".14"/>
<circle cx="218.1" cy="108.3" r=".33"/>
<circle cx="218.1" cy="108.3" r=".2"/>
<circle cx="218.1" cy="108.3" r=".12"/>
<circle cx="218.1" cy="108.3" r=".14"/>
<circle cx="95" cy="122.1" r=".2"/>
<circle cx="95" cy="122.1" r=".14"/>
<circle cx="95" cy="122.1" r=".1"/>
<circle cx="107.4" cy="122.1" r=".2"/>
<circle cx="107.4" cy="122.1" r=".14"/>
<circle cx="107.4" cy="122.1" r=".1"/>
<circle cx="119.8" cy="122.1" r=".2"/>
<circle cx="119.8" cy="122.1" r=".14"/>
<circle cx="119.8" cy="122.1" r=".1"/>
<circle cx="128.3" cy="122.1" r=".2"/>
<circle cx="128.3" cy="122.1" r=".14"/>
<circle cx="128.3" cy="122.1" r=".1"/>
<circle cx="140.7" cy="122.1" r=".2"/>
<circle cx="140.7" cy="122.1" r=".14"/>
<circle cx="140.7" cy="122.1" r=".1"/>
<circle cx="153.1" cy="122.1" r=".2"/>
<circle cx="153.1" cy="122.1" r=".14"/>
<circle cx="153.1" cy="122.1" r=".1"/>
<circle cx="220.9" cy="120.8" r=".12"/>
<circle cx="220.9" cy="120.8" r=".1"/>
<circle cx="220.9" cy="120.8" r=".24"/>
</g>
<!-- layer: ANNOTATIONS -->
<g fill="none" stroke="#000" stroke-width=".25">
<path d="M28 15.7h5.4M28.6 15.7v4.9M30.6 13.2h3M33.6 12.4v2.1M37.2 12.4v6M37.2 13.2h3M28 29.6h5.8M28.6 23.6v6M128 36.7h-1.4l-5 .8M214 35.5h1.4M216.9 35v4.6M225.3 35v15"/>
<path d="M226.8 35.5h1.4M27.2 52.9h6.1M27.7 52.9v5.5M30.4 50.7h2.9M33.3 49.9v2M35.9 49.9v3.9M35.9 50.7h3M84.8 47.2h1.4M87.6 46.7v3.3M93 46.7v12.5M94.5 47.2h1.4M152.4 47.2h1.4"/>
<path d="M155.2 46.7v12.5M162.9 46.7v3.3M164.3 47.2h1.4M174.6 59.7h-1.5l-4.3 2.6M217.6 50h37.6M226.1 50.7h13.5M239.2 52.1v1.4M239.2 57.2v1.4M240.6 47.2h-1.4v1.4M254.8 51.4v31.9M27.2 67.2h6.1M27.7 61.8v5.4"/>
<path d="M164.6 78.2h-1.5l-3 5.4M170.8 69.1h-1.5l-10.2 4.7M217.6 62.6h27.8M226 60h13.6M239.2 64v1.4h-1.4M244.9 64v25.6M28.6 91.9h4.9M29.2 91.9v4.8M29.4 90.3h3M32.4 89.6v2M35 89.6v3.9M35 90.3h3"/>
<path d="M158.3 83.6h3.5M163 82.9v5.1M163.8 83.6h.8M166.1 99.3h1.4M166.1 96.1h1.4M169.2 83.6h.9M170.9 82.9v4.8M171 92.8h11.3M171.9 82.9v4.8M172.6 83.6h3.2M174.6 85.9h-1.5l-2.5 4.7M181.5 94v12.1"/>
<path d="M244.9 96.2v25.6M254.8 89.9v31.9M28.6 105.1h4.9M29.2 100.1v5M166.8 100.1v.8M181.5 110v12M121 139.7h11.1M147.6 124l4.8 4.6h1.5M208.2 139.4h12.6M224.4 124l4.8 4.6h1.5M233.9 123.2h11.5M247.8 123.2h7.4"/>
<path d="M81.3 158.9h7.9M81.8 156v1.5M95.5 159.6v9.7M156.3 159.6v9.7M204.9 142.9h19.7v8.3h-19.7zM204.9 146.1h19.7M204.9 148.6h19.7M215.1 146.1v5.1M81.3 162.8h10.5M81.8 164.2v1.4M92 165.9h1.4M94.8 163.5v2.9"/>
<path d="M96.9 165.9h1.4M96.9 168.8h19.7M120.1 177.8h12.6M135.2 168.8h19.7M153.5 166.4h1.4M157 163.5v3.3M158.4 166.4h1.4M159.5 161.8v7.5M160.9 168.8h1.4"/>
</g>
<g fill="#000" stroke="#000" stroke-width=".2">
<path d="M28.6 15.7l.2 1.2h-.4zM32.4 13l1.2 .2-1.2 .2zM37.2 13.2l1.1-.2v.4zM28.4 28.5h.4l-.2 1.1zM120.2 37.7l1.3-.4 .1 .4zM215.4 35.3l1.5 .2-1.5 .2zM225.3 35.5l1.5-.2v.4zM27.7 53l.2 1.1h-.4zM32.2 50.5l1.1 .2-1.1 .1zM35.9 50.7l1.2-.2v.3zM86.2 46.9l1.4 .3-1.4 .2zM93 47.2l1.5-.3v.5z"/>
<path d="M153.8 46.9l1.4 .3-1.4 .2zM162.9 47.2l1.4-.3v.5zM239 58.6h.4l-.2 1.4zM239.2 50.7l.2 1.4h-.4zM239 48.6h.4l-.2 1.4zM254.8 50l.2 1.4h-.5zM27.5 66.1h.4l-.2 1.1zM157.8 74.4l1.2-.8 .2 .4zM167.6 63.1l1.1-1 .3 .4zM239.2 62.6l.2 1.4h-.4zM244.9 62.6l.2 1.4h-.4zM29.2 91.9l.2 1.1h-.4z"/>
<path d="M31.3 90.1l1.1 .2-1.1 .2zM35 90.3l1.1-.2v.4zM157.2 83.6l1.1-.2v.4zM161.8 83.4l1.2 .2-1.2 .2zM163 83.6l.8-.1v.2zM166.7 95.3h.3l-.2 .8zM170.1 83.5l.8 .1-.8 .1zM170.4 90.5l.4 .2-.9 1.2zM171.9 83.6l.7-.1v.2zM181.5 92.8l.2 1.2h-.4zM29 103.9h.4l-.2 1.2zM166.8 99.3l.2 .8h-.3z"/>
<path d="M146.6 123.1l1.2 .8-.3 .3zM181.3 122h.4l-.2 1.2zM223.4 123.1l1.2 .8-.3 .3zM244.7 121.8h.4l-.2 1.4zM254.5 121.8h.5l-.2 1.4zM81.6 157.5h.4l-.2 1.4zM81.8 162.8l.2 1.4h-.4zM93.4 165.7l1.4 .2-1.4 .2zM95.5 165.9l1.4-.2v.4zM95.5 168.8l1.4-.2v.5zM154.9 166.1l1.4 .3-1.4 .2zM154.9 168.6l1.4 .2-1.4 .3z"/>
<path d="M157 166.4l1.4-.3v.5zM159.5 168.8l1.4-.2v.5z"/>
</g>
<!-- layer: SECTION CUTS -->
<g fill="none" stroke="#000" stroke-width=".25">
<path d="M124.6 54.4v1.6M124.6 57.6v7.9M133.2 47.6h-8.6v5.2M124.6 67.1v1.6M124.6 70.3v7.9M124.6 79.8v1.6M124.6 83v7.9M124.6 92.5v1.6M124.6 95.7v7.9M95.5 106.5h-9.9v8.6M97.1 106.5h1.6M100.3 106.5h7.9"/>
<path d="M109.8 106.5h1.6M113 106.5h7.9M122.6 106.5h1.5M124.6 105.2v1.6M124.6 108.4v7.9M124.6 117.9v1.6M125.7 106.5h8M135.3 106.5h1.5M138.4 106.5h8M148 106.5h1.5M151.1 106.5h10v8.6M124.6 121.1v5.1h8.6"/>
</g>
<path d="M133.2 47.2l2.7 .4-2.7 .5zM85.1 115.1h.9l-.4 2.7zM160.6 115.1h.9l-.4 2.7zM133.2 125.8l2.7 .4-2.7 .5z" fill="#000" stroke="#000" stroke-width=".2"/>
<!-- layer: ANNOTATIONS -->
<path d="M28.6 28.4h.1M28.9 29.6h.1M27.7 67.2h.1M34.4 92.4h.1M29.2 105.1h.1M29.2 103.9h.1" fill="none" stroke="#000" stroke-width=".2"/>
<!-- layer: DETAILS -->
<g fill="none" stroke="#000" stroke-width=".25">
<path d="M35.1 16.7a1.14 1.14 0 0 0-.3-1.8 .99 .99 0 0 0-1.1 .3 .99 .99 0 0 0-.1 1.2 1.05 1.05 0 0 0 .7 .9 2.82 2.82 0 0 1 2.6 2.1M36.8 19.4a6.5 6.5 0 0 1-.8 5.9 4.3 4.3 0 0 1-2.1 1.2M33.7 29.1a1.05 1.05 0 0 0 .3 1.2 1.05 1.05 0 0 0 1.3-.1l.3-.5M33.9 26.5l-.3 .2v.5l1.5 1 .4 .8 .1 .7M35.6 29.7h.1M34.1 54.4l1.2 .4M35 53.8a1.19 1.19 0 0 0-.4-1.8 1.02 1.02 0 0 0-1.1 .3 1.02 1.02 0 0 0-.1 1.2 1.08 1.08 0 0 0 .7 .9M35.3 54.8a3.5 3.5 0 0 1 1.7 3.3l-.1 2.1-.4 1.4M33.4 66.6l.2 .8 .2 .4M33.6 64.8l1 .6a1.87 1.87 0 0 1 .8 1.9M35.4 67.3a.94 .94 0 0 1-1.6 .5M36.6 61.6a4.6 4.6 0 0 1-3.1 2.4l-.1 .5 .2 .3"/>
<path d="M33.1 93.8l1.6 .3 .3 .4M34.7 91.9l-.1 .3-.3 .3M34.7 91.6a.92 .92 0 0 0-.8-.7 .92 .92 0 0 0-.9 .5l-.5 1a.94 .94 0 0 0 .6 1.4M34.7 91.6v.3M35 94.5v11.7l-.3 .2h-1.3M32.9 105.8v.3l.4 .3M32.9 105.3v.6M33.4 104.7l-.5 .3v.2M33.4 104.7l.4 .4"/>
</g>
<!-- layer: TITLE BLOCK -->
<g fill="none" stroke="#000" stroke-width=".25">
<path d="M3.2 3.3h272.6v209.4h-272.6zM60.3 3.3v160.7h-57.1M235 8.2h36v10.4h-36zM235 15.1h36M244.5 11.7h26.5M244.5 8.2v10.4M22.8 37.8h17.9M3.2 40.1h57.1M3.2 79.7h57.1M22.8 77.2h17.9M3.2 118.8h57.1M22.8 114.7h17.8"/>
<path d="M3.2 126.8h57.1M3.2 131h57.1M3.2 122.7h57.1M28.4 122.7v41.3M29.5 131.9h2.4v2.4h-2.4zM29.5 136.1h2.4v2.3h-2.4zM29.5 140h2.4v2.3h-2.4zM3.2 143.3h57.1M3.2 147.5h57.1M29.5 149h2.3v2.3h-2.3zM29.5 152.9h2.3v2.3h-2.3zM29.5 156.8h2.3v2.3h-2.3z"/>
<path d="M29.5 144.3h2.4v2.3h-2.4zM41.7 144.3h2.4v2.3h-2.4zM29.5 160.7h2.3v2.3h-2.3zM3.2 196.3h167.8M3.2 192.1h167.8v20.6M29.6 192.1v20.6M71.1 192.1v20.6M90.3 192.1v20.6M3.2 208.6h67.9M3.2 204.4h67.9M3.2 200.4h67.9M209.6 207h43.2"/>
<path d="M230.9 201.3v11.4M252.8 201.3v11.4M275.8 201.3h-66.2v11.4"/>
</g>
<!-- layer: 0 -->
<path d="M257.8 11.7v6.9" fill="none" stroke="#000" stroke-width=".25"/>
<text font-size="7.2" x="227.2" y="195.5">RAPIDSLAT</text>
<g font-size="2.4">
<text x="245.7" y="11.1">STANDARD MAX. VALUES</text>
<text x="236.6" y="12.7">MODEL</text>
<text x="238.1" y="17.8">611</text>
<text x="248.1" y="14.4">WIDTH</text>
<text x="250.5" y="17.8">30'</text>
<text x="260.7" y="14.4">HEIGHT</text>
<text x="263.8" y="17.8">20'</text>
<text x="22.8" y="37.3">C-187 SLAT DETAIL</text>
<text x="22.8" y="76.8">C-275 SLAT DETAIL</text>
<text x="22.8" y="114.3">F-265 SLAT DETAIL</text>
<text x="7.6" y="125.6">OPENING WIDTH</text>
<text x="26.1" y="121.4">OPTIONS</text>
<text x="7.6" y="129.8">OPENING HEIGHT</text>
<text x="7.9" y="133.9">SLAT OPTIONS</text>
<text x="32.9" y="134">C-187</text>
<text x="32.8" y="142">F-265</text>
<text x="32.9" y="138.1">C-275</text>
<text x="7.5" y="146.3">GUIDE OPTIONS</text>
<text x="32.9" y="146.3">E GUIDE</text>
<text x="45.2" y="146.3">Z GUIDE</text>
<text x="7.5" y="150.6">HOOD OPTIONS</text>
<text x="32.7" y="154.9">INTERIOR ROUND</text>
<text x="32.8" y="151.1">INTERIOR OCTOGON</text>
<text x="32.7" y="158.8">INTERIOR SQUARE</text>
<text x="32.7" y="162.7">EXTERIOR SLOPED</text>
<text x="8.4" y="195.2">COMPONENT</text>
<text x="42.9" y="195.1">MATERIAL</text>
<text x="73.7" y="195">OPERATION</text>
<text x="91.7" y="195.2">NOTES:</text>
<text x="11.4" y="203.2">CURTAIN</text>
<text x="13" y="199.2">HOOD</text>
<text x="36.9" y="199.1">24 GA. GALVANIZED STEEL</text>
<text x="45.2" y="203.3">ALUMINUM</text>
<text x="72.6" y="201.7">MOTOR RH 208V</text>
<text x="91.8" y="199.1">1. WINDLOAD 20 P.S.F</text>
<text x="210.4" y="203.6">DWG. NO.</text>
<text x="221.7" y="199.8">611 ADVANCED ROLLING STEEL SERVICE DOOR</text>
<text x="231.4" y="203.4">DATE:</text>
<text x="12.2" y="207.3">GUIDES</text>
<text x="43.3" y="207.2">STEEL ANGLES</text>
<text x="71.8" y="204.5">1-PHASE 60HZ VIA</text>
<text x="73" y="207.3">TRANSFORMER</text>
<text x="210.3" y="209.1">SHEET</text>
<text x="231.6" y="209">BY:</text>
<text x="9.8" y="211.5">BOTTOM BAR</text>
<text x="43.1" y="211.6">STEEL ANGLES</text>
<text x="71.6" y="210.2">(190-207 V RANGE)</text>
</g>
<text font-size="2.2" x="260.1" y="192.7">®</text>
<g font-size="2.1">
<text x="25.2" y="13.9">17/32&quot;</text>
<text x="25.8" y="22.3">1 7/8&quot;</text>
<text x="26.2" y="51.4">7/8&quot;</text>
<text x="25" y="60.8">2 3/4&quot;</text>
<text x="25.2" y="91.1">5/8&quot;</text>
<text x="26.4" y="98.9">2 5/8&quot;</text>
</g>
<g font-size="2">
<text x="129.3" y="37.3">TRANSFORMER (14&quot; X 16&quot;)</text>
<text x="229.4" y="36.2">PROJECTION</text>
<text x="88.3" y="47.9">1'-0&quot;</text>
<text x="157" y="47.9">1'-6&quot;</text>
<text x="241.7" y="47.9">1 1/2&quot;</text>
<text x="136.8" y="48.4">B</text>
<text x="175.9" y="60.4">JUNCTION BOX</text>
<text x="171.9" y="69.8">HAND CHAIN</text>
<text x="234.7" y="66.1">6&quot;</text>
<text x="165" y="77.5">2'-0&quot;</text>
<text x="164.9" y="79.9">(REF)</text>
<text x="164.8" y="84.3">1'-4&quot;</text>
<text x="175.9" y="88.8">CONTROLLER (14&quot; X 16&quot;)</text>
<text x="175.9" y="86.4">THREE PHASE</text>
<text x="251" y="88.5">HEIGHT</text>
<text x="251.6" y="86.1">TOTAL</text>
<text x="240.4" y="92.4">OPENING</text>
<text x="241.1" y="94.8">HEIGHT</text>
<text x="161.9" y="102.8">6&quot; CLEARANCE</text>
<text x="165.9" y="105.2">REQUIRED</text>
<text x="179.5" y="107.3">5'-0&quot;</text>
<text x="178.6" y="109.7">(REF.)</text>
<text x="85.1" y="120.4">A</text>
<text x="160.6" y="120.4">A</text>
<text x="136.8" y="127">B</text>
<text x="155.2" y="129.1">WIRELESS MONITORED SAFETY EDGE</text>
<text x="155.8" y="131.5">(ALSO SERVES AS WEATHERSTRIPPING)</text>
<text x="231.9" y="129.3">FINISHED FLOOR</text>
<text x="121" y="139.2">ELEVATION</text>
<text x="208.2" y="139">SECTION B-B</text>
<text x="207.8" y="148.1">MIN.</text>
<text x="208.6" y="145.2">PROJECTION</text>
<text x="217.2" y="148.1">MAX.</text>
<text x="205.7" y="150.5">12&quot; X 14&quot;</text>
<text x="215.6" y="150.5">26&quot; X 28&quot;</text>
<text x="78.1" y="161.5">5 13/16&quot;</text>
<text x="99.5" y="166.6">1/2&quot;</text>
<text x="148.8" y="167">1/2&quot;</text>
<text x="117.9" y="169.5">OPENING WIDTH</text>
<text x="163.7" y="169.5">4 1/2&quot;</text>
<text x="120.1" y="177.4">SECTION A-A</text>
</g>
</svg>
